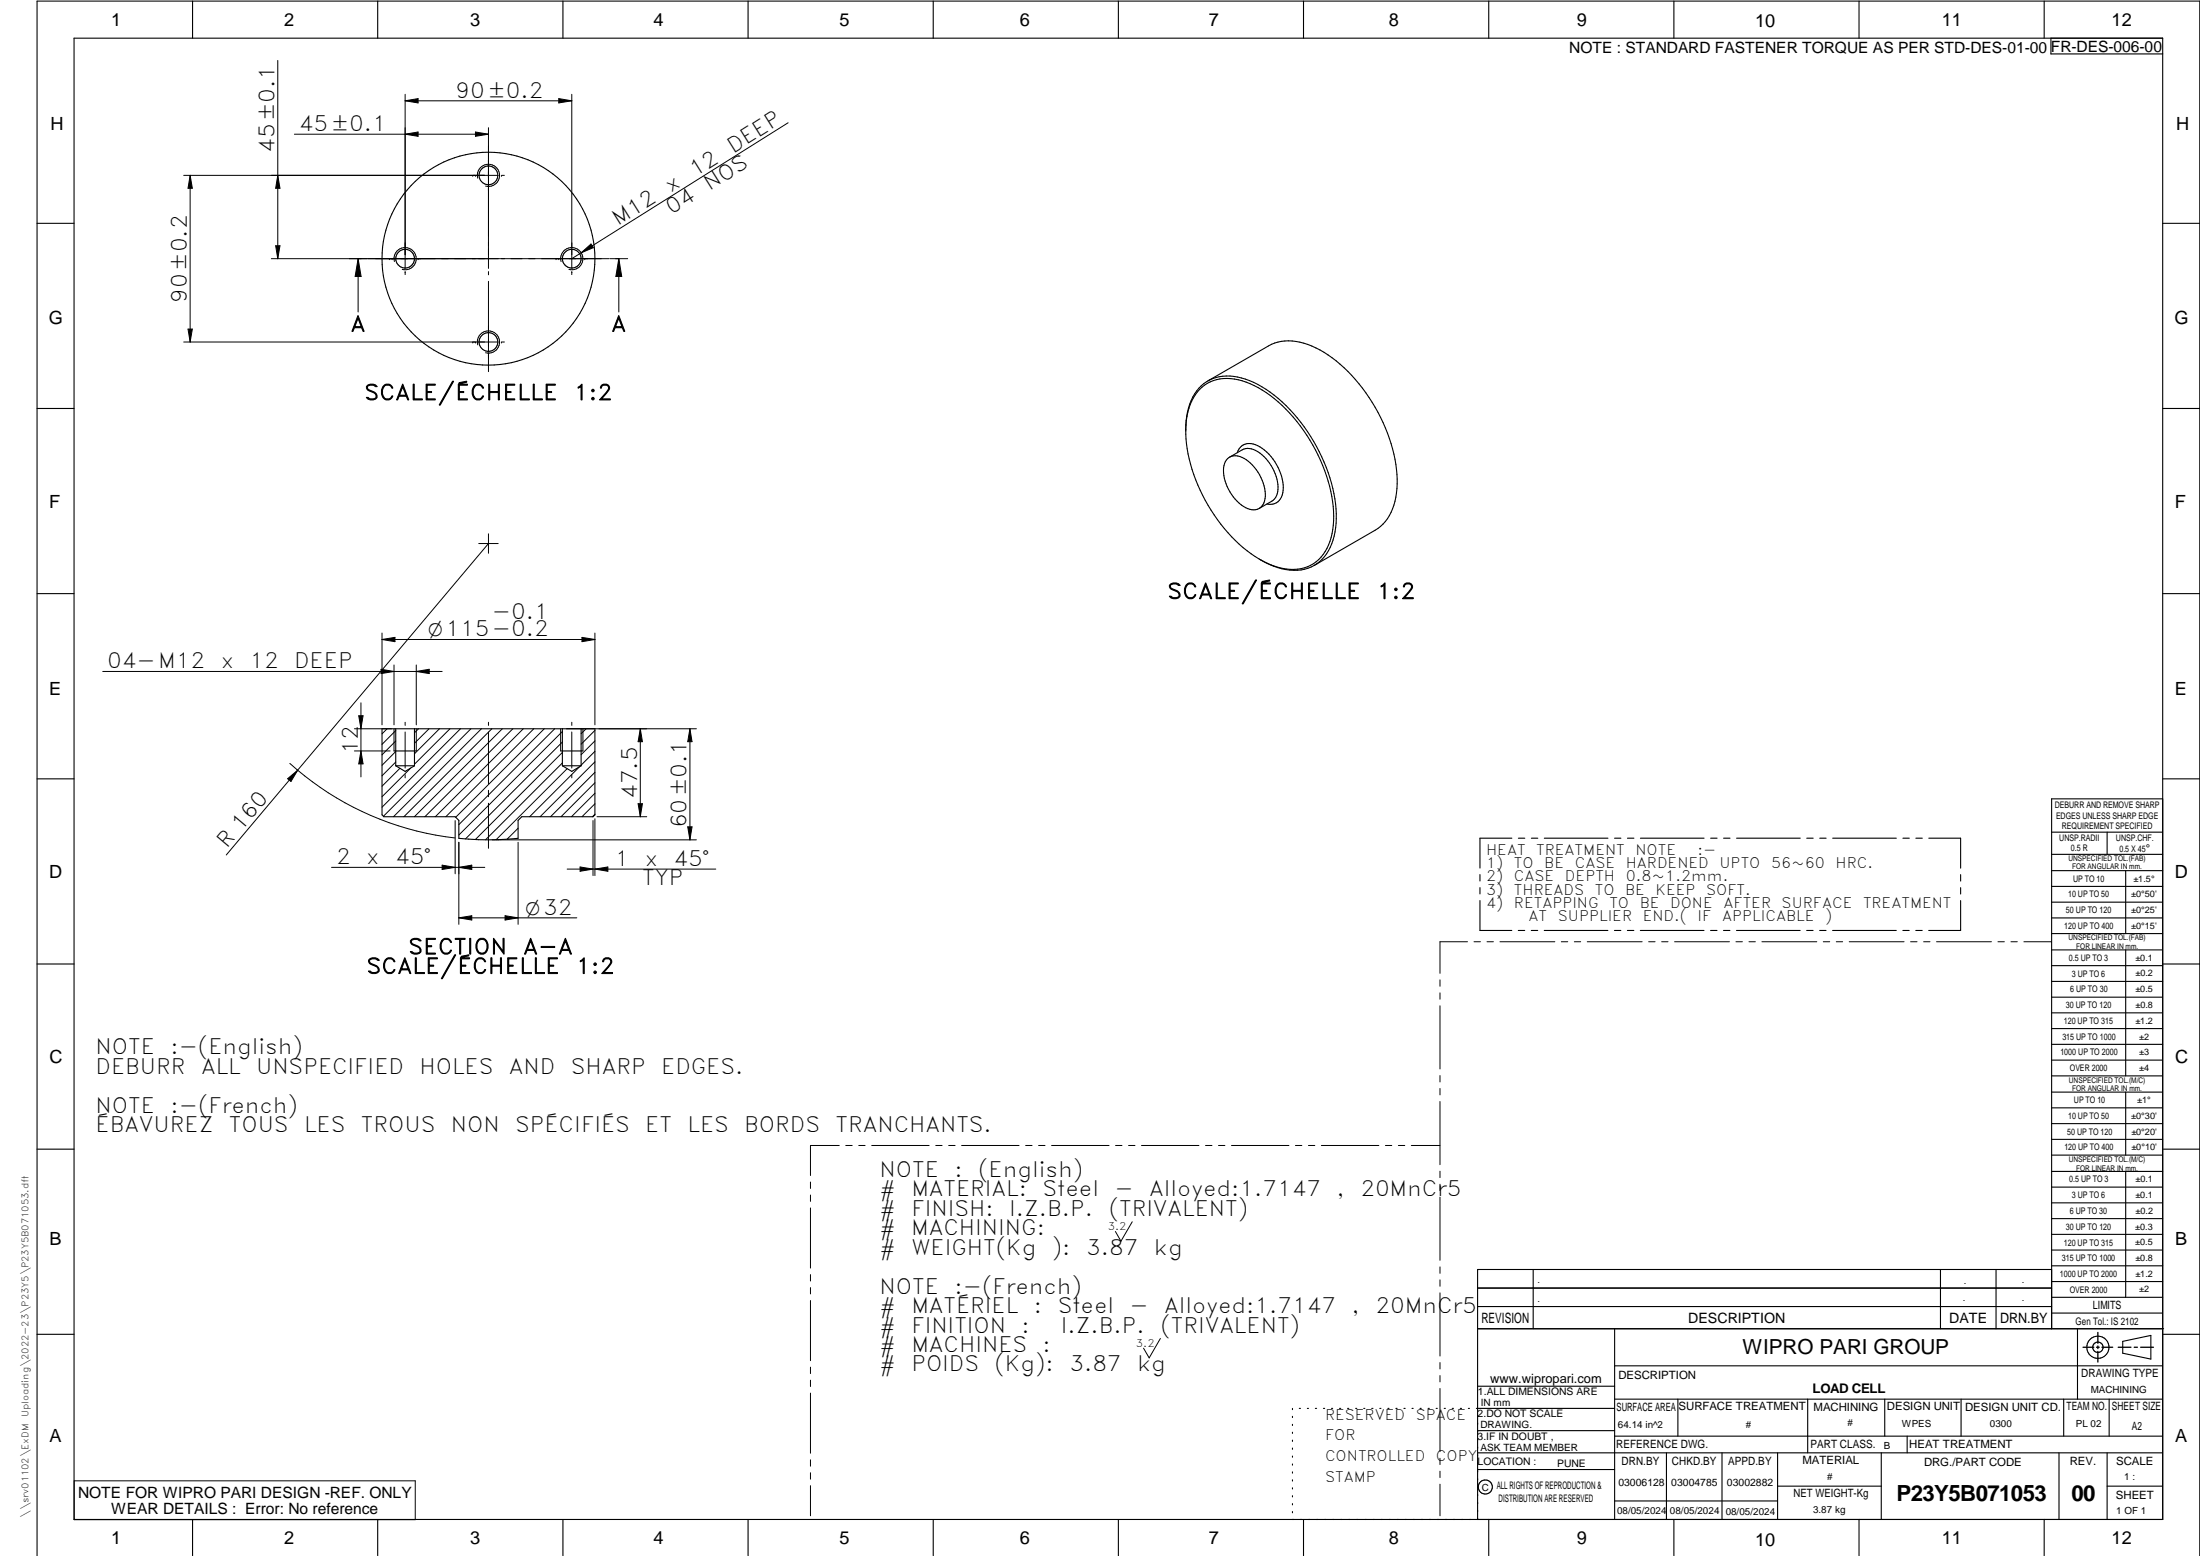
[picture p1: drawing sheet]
<svg xmlns="http://www.w3.org/2000/svg" width="594mm" height="420mm" viewBox="0 0 594 420" stroke-linecap="round" stroke-linejoin="round" font-family="sans-serif">
<g fill="none" stroke="#000" stroke-width=".3">
<path d="M20 10.3h564v400h-564zM52 .3v10M102 .3v10M152 .3v10M202 .3v10M252 .3v10M302 .3v10M352 .3v10M402 .3v10M452 .3v10M502 .3v10M552 .3v10"/>
<path d="M553.8 10.3v4.3h30.2M10 60.3h10M584 60.3h10M10 110.3h10M320.3 113.6a13 13 0 0 1 6.3-11 13.6 13.6 0 0 1 11.9 .7 41.5 41.5 0 0 1 18.4 20.1 34.2 34.2 0 0 1 3.4 21.4 12 12 0 0 1-5.4 7.9M320.3 113.6l-.1 2.4M323.9 105.2a10.9 10.9 0 0 1 11.5-2.4 33.8 33.8 0 0 1 16.6 13.4 42 42 0 0 1 8.1 24.4 14.1 14.1 0 0 1-5.4 11.6 12.7 12.7 0 0 1-12.5-.1 40.4 40.4 0 0 1-18.1-19.7 33.7 33.7 0 0 1-3.3-21.1l1-3 1-1.7zM326.2 102.9l16.4-9.5a12.9 12.9 0 0 1 11.6 0 40.1 40.1 0 0 1 18.6 19.3 36 36 0 0 1 4.1 21.5 12.5 12.5 0 0 1-5.6 9l-16.4 9.5M584 110.3h10M331.5 123.9a3.9 3.9 0 0 1 5 .2 12.3 12.3 0 0 1 5.1 10.6 3.2 3.2 0 0 1-5.2 2.4 12 12 0 0 1-5.9-11.3l.4-1.1zM332 123.4l3.5-1.9a4.8 4.8 0 0 1 5.2 1.3 11.7 11.7 0 0 1 4.2 10.5l-.4 1-.7 .7-3.8 2.3M334.1 122.2a3.6 3.6 0 0 1 5.5-1.9 13.5 13.5 0 0 1 6.8 12.7 3.4 3.4 0 0 1-4.3 3.1"/>
<path d="M340.2 151a16.2 16.2 0 0 0 13 2.4l1.7-.7M10 160.3h10M584 160.3h10M103.2 196.8h57.4v23.2l-.5 .5h-19.2l-1 1v4.9l-8 .4-8-.4v-4.9l-1-1h-19.3l-.4-.5zM106.9 196.8v10M111.9 196.8v10M151.9 196.8v10M156.9 196.8v10M10 210.3h10M106.4 202.8h6M106.9 206.8h5M111.9 206.8l-2.5 1.5-2.5-1.5"/>
<path d="M151.4 202.8h6M151.9 206.8h5M156.9 206.8l-2.5 1.5-2.5-1.5M584 215.7h-30v143.1M584 210.3h10M399.6 236.2v1.7M399.6 239.7v1.7M408.3 226.3h-8.7v8.1M410 226.3h1.7M413.5 226.3h1.8M417 226.3h17.2M436 226.3h1.7"/>
<path d="M439.5 226.3h1.7M443 226.3h17.2M461.9 226.3h1.8M465.4 226.3h1.8M468.9 226.3h17.2M487.9 226.3h1.7M491.4 226.3h1.7M494.9 226.3h17.2M513.9 226.3h1.7M517.3 226.3h1.8M520.8 226.3h8.6v8.1M529.4 236.2v1.7"/>
<path d="M529.4 239.7v1.7M554 230.7h30M554 224.7h30M554 235.1h30M554 239.4h30M569 224.7v6M574 235.1v17M399.6 243.2v8h8.6M410 251.2h1.7M413.5 251.2h1.7M417 251.2h17.2M436 251.2h1.7"/>
<path d="M439.5 251.2h1.7M442.9 251.2h17.2M461.9 251.2h1.7M465.4 251.2h1.7M468.9 251.2h17.2M487.9 251.2h1.7M491.4 251.2h1.7M494.9 251.2h17.2M513.8 251.2h1.7M517.3 251.2h1.8M529.4 243.2v8h-8.6M554 243.6h30"/>
<path d="M554 247.9h30M554 252.1h30M554 256.5h30M574 256.5v34M10 260.3h10M554 260.8h30M554 265h30M554 269.3h30M554 273.5h30M554 277.7h30M584 260.3h10M554 282h30"/>
<path d="M554 286.3h30M554 290.5h30M554 294.9h30M554 299.1h30M574 294.9v17M10 310.3h10M554 303.4h30M554 307.7h30M554 311.9h30M554 316.3h30M574 316.3v34M584 310.3h10"/>
<path d="M554 320.5h30M554 324.8h30M554 329.1h30M554 333.3h30M554 337.5h30M399 358.8h185.3M399 352.8h155M399 347.8h155M414 342.8v16M436 358.8v51.5M524 342.8v16M539 342.8v16"/>
<path d="M554 342.8h-155v67.5M554 341.8h30M554 346.1h30M554 350.3h30M554 354.6h30M561 358.8v19M10 360.3h10M399 374.3h37M436 368.8h148M436 377.8h148M453.1 377.8v10M488.1 377.8v14.5"/>
<path d="M508.9 377.8v10M529.6 377.8v10M557.3 377.8v10M569.5 377.8v10M573.2 362.2l7.6-1.6v6.4l-7.6-1.6zM584 360.3h10M349 380.3v.3M349 382.4v.4M349 384.6v.3M349 386.7v.4M349 388.9v.3M349 391v.4"/>
<path d="M349 393.2v.3M349 395.3v.3M349 397.4v.4M349 399.6v.3M350.9 380.3h.3M353 380.3h.3M355.2 380.3h.3M357.4 380.3h.3M359.6 380.3h.3M361.7 380.3h.3M363.9 380.3h.3M366.1 380.3h.3"/>
<path d="M368.3 380.3h.3M370.4 380.3h.3M372.6 380.3h.3M374.8 380.3h.3M376.9 380.3h.4M379.1 380.3h.3M381.3 380.3h.3M383.4 380.3h.4M385.6 380.3h.4M387.8 380.3h.3M390 380.3h.3M392.1 380.3h.4"/>
<path d="M394.3 380.3h.4M396.5 380.3h.3M399 396.8h37M399 392.3h185M399 386.3h37M436 387.8h148M436 380.3h-37.3M450 392.3v18M465 392.3v18M480 392.3v18M508 392.3v18M515 387.8v4.5"/>
<path d="M556 392.3v18M569 392.3v18M52 410.3v9.8M102 410.3v9.8M152 410.3v9.8M202 410.3v9.8M252 410.3v9.8M302 410.3v9.8M349 401.7v.4M349 403.9v.3M349 406v.4M349 408.2v.3"/>
<path d="M352 410.3v9.8M402 410.3v9.8M436 405.3h44M452 410.3v9.8M480 401.3h28M502 410.3v9.8M552 410.3v9.8M569 401.3h15M10 420.1v-419.8h584v419.8"/>
<circle cx="131.9" cy="47.4" r="2.52"/>
<circle cx="109.4" cy="69.9" r="2.52"/>
<circle cx="131.9" cy="69.8" r="28.7"/>
<circle cx="154.4" cy="69.9" r="2.52"/>
<circle cx="131.9" cy="92.4" r="2.52"/>
<circle cx="566.5" cy="363.8" r="1.4"/>
<circle cx="566.5" cy="363.8" r="3"/>
<circle cx="401.1" cy="401.5" r="1.91"/>
</g>
<g fill="none" stroke="#000" stroke-width=".27">
<path d="M75 16.3v53.6M79.5 36.2h52.4M109.4 36.2l3.5-.6v1.2zM109.4 27.2l3.5-.6v1.2zM109.4 25.5v47M109.4 27.2h45M128.4 35.6l3.5 .6-3.5 .6zM131.9 34.5v38M150.9 26.6l3.5 .6-3.5 .6zM154.4 25.5v47M212.8 33.1l-58.4 36.7M49.6 47.3h84.9"/>
<path d="M51.3 47.3v45.1M51.3 47.3l.6 3.5h-1.1zM75 47.3l.6 3.5h-1.2zM127.6 47.3h.1M128.4 47.3h.1M129 48.1a3 3 0 0 1 2.6-3.7 3 3 0 0 1 3.3 3.2 3 3 0 0 1-3.8 2.6M131.9 43.9h.1M131.9 50.8h.1M135.4 47.3h.1M135.5 47.3h.6M136.1 47.3h.1M73.3 69.8h91.2"/>
<path d="M74.4 66.4h1.2l-.6 3.4zM96.7 69.8l.8 4.9h-1.6zM96.7 69.8v14.4M105.1 69.8h.1M105.9 69.8h.1M106.5 70.6a3 3 0 0 1 2.6-3.7 3 3 0 0 1 3.3 3.2 3 3 0 0 1-3.8 2.6M109.4 66.4h.1M109.4 73.3h.1M109.4 73.4v.6M109.4 74.1h.1M112.9 69.8h.1M131.9 73.3v.9"/>
<path d="M131.9 76v19M150.1 69.8h.1M150.9 69.8h.1M151.5 70.6a3 3 0 0 1 2.6-3.7 3 3 0 0 1 3.3 3.2 3 3 0 0 1-3.8 2.6M154.4 66.4h.1M154.4 73.3h.1M154.4 73.4v.6M154.4 74.1h.1M156.9 68.3l2.7-2.4 .6 1zM157.9 69.8h.1M164.7 69.8h4.8M167.1 69.8l.8 4.9h-1.6z"/>
<path d="M167.1 69.8v14.4M49.6 92.4h84.9M50.8 88.9h1.1l-.6 3.5zM127.6 92.4h.1M128.4 92.4h.1M129 93.1a3 3 0 0 1 2.6-3.7 3 3 0 0 1 3.3 3.2 3 3 0 0 1-3.8 2.6M131.9 88.9h.1M131.9 95.8h.1M131.9 95.2v5.2M135.4 92.4h.1M135.5 92.4h.6M136.1 92.4h.1"/>
<path d="M129.3 146.8h5.2M131.9 144.1v5.3M131.9 146.8l-70.8 84.1M103.2 170.9v24.8M103.2 172.7h57.4M103.2 172.7l3.5-.6v1.2zM106.4 179.6v16.1M112.4 179.6v16.1M157.2 172.1l3.4 .6-3.4 .6zM160.6 170.9v24.8M27.7 181.3h91.7M95.7 196.8h10.1"/>
<path d="M96.9 193.3h1.1l-.5 3.5zM97.5 189.8v20M102.9 180.7l3.5 .6-3.5 .6zM104.5 196.8l-1.3 1.4M106.4 196.8v6M106.9 197.3l-3.7 3.7M109.4 195v.9M109.4 197.7v9.7M112.4 181.3l3.5-.6v1.2zM112.4 196.8v6M113 196.8l-1.1 1.1M115.9 196.8l-4 3.9"/>
<path d="M118.7 196.8l-6.8 6.7M121.5 196.8l-9.6 9.6M124.3 196.8l-21.1 21.2M127.2 196.8l-23.7 23.6M130 196.8l-23.8 23.7M131.9 195v.9M131.9 197.7v13.9M132.8 196.8l-23.7 23.7M135.7 196.8l-23.8 23.7M138.5 196.8l-23.8 23.7M141.3 196.8l-23.7 23.7M144.1 196.8l-23.7 23.7"/>
<path d="M147 196.8l-23.9 23.9M149.8 196.8l-25.9 25.9M151.4 196.8v6M151.9 197.5l-28 28M152.9 196.8h35.2M154.4 195v.9M154.4 197.7v9.7M157.4 196.8v6M158.3 196.8l-1.4 1.3M160.6 197.2l-3.7 3.8M172.9 196.8l.6 3.5h-1.2zM172.9 196.8v23.7"/>
<path d="M186.3 196.8l.6 3.5h-1.2zM186.3 196.8v30M77.7 210.3l2.7-2.3-1.8 3zM78.3 206.1a80.3 80.3 0 0 0 44.6 20.2M95.7 202.8h9.6M97.5 202.8l.5 3.5h-1.1zM106.9 200.1l-3.7 3.7M106.9 202.9l-3.7 3.8M106.9 205.8l-3.7 3.7M108 207.5l-4.8 4.8M109.4 209.2v.8M110.9 207.4l-7.7 7.7"/>
<path d="M131.9 213.4v1.7M131.9 216.9v12.2M151.9 200.4l-26.2 26.1M151.9 203.2l-23.5 23.5M151.9 206l-20.8 20.8M153.2 207.6l-19.2 19.1M154.4 209.2v.8M156.5 207l-13.5 13.5M160.6 205.7l-14.7 14.8M160.6 200.1l-3.7 3.7M160.6 202.9l-3.7 3.7M160.6 208.6l-11.9 11.9"/>
<path d="M160.6 211.4l-9.1 9.1M160.6 214.2l-6.3 6.3M160.6 217l-3.4 3.5M160.6 219.9l-.6 .6M172.3 217h1.2l-.6 3.5zM89.5 234.2h41.4M119.4 233.6l3.5 .6-3.5 .6zM122.9 221.6v14.3M123.9 227.4v22.2M123.9 234.2l3.5-.6v1.2zM132.9 226.8h55.2M139.9 227.4v22.2"/>
<path d="M139.9 223.6l-3 3M153.2 234.7h40.1M156.6 234.1l3.5 .6-3.5 .6zM160.1 221.6v14.8M160.6 234.7l3.5-.6v1.2zM160.6 221.1v15.3M161.2 220.5h13.4M185.7 223.3h1.2l-.6 3.5zM123.9 247.8l3.5-.5v1.1zM123.9 247.8h31.9M136.4 247.3l3.5 .5-3.5 .6zM396.3 254.3h-7.5v8.5"/>
<path d="M398 254.3h1.8M401.5 254.3h1.8M405 254.3h14.9M421.6 254.3h1.7M425.1 254.3h1.7M428.6 254.3h14.8M445.2 254.3h1.7M448.7 254.3h1.7M452.2 254.3h14.8M468.8 254.3h1.7M472.3 254.3h1.7M475.8 254.3h14.8"/>
<path d="M492.4 254.3h1.7M495.9 254.3h1.7M499.4 254.3h14.8M515.9 254.3h1.8M519.4 254.3h1.8M522.9 254.3h14.9M539.5 254.3h1.7M543 254.3h1.7M546.5 254.3h7.4M388.8 264.6v1.7M388.8 268.1v1.7M388.8 271.6v17"/>
<path d="M388.8 290.4v1.8M388.8 293.9v1.8M388.8 297.4v17.1M218.9 319.2v1.7M226.6 309.3h-7.7v8.1M228.4 309.3h1.7M231.9 309.3h1.7M235.4 309.3h15.5M252.7 309.3h1.7M256.2 309.3h1.7M259.7 309.3h15.5M277 309.3h1.7"/>
<path d="M280.5 309.3h1.7M284 309.3h15.5M301.2 309.3h1.8M304.8 309.3h1.7M308.2 309.3h15.6M325.5 309.3h1.8M329 309.3h1.8M332.5 309.3h15.6M349.8 309.3h1.8M353.3 309.3h1.7M356.8 309.3h15.5M374.1 309.3h1.7"/>
<path d="M377.6 309.3h1.7M381.1 309.3h7.7M388.8 316.3v1.7M388.8 319.8v1.7M218.9 322.7v1.7M218.9 326.2v16.2M305.7 329.9l-3 5.3-1.5-2.7M388.8 323.3v17M218.9 344.2v1.7M218.9 347.7v1.7M218.9 351.2v16.2M388.8 342.1v1.7"/>
<path d="M388.8 345.6v1.7M388.8 349.1v17.1M218.9 369.2v1.7M218.9 372.7v1.7M218.9 376.2v16.2M313.3 361.4l-3 5.3-1.5-2.7M388.8 367.9v1.8M388.8 371.4v1.7M388.8 374.9v17.1M20 399.9h92.1v10.5h-92.1zM218.9 394.2v1.7M218.9 397.7v1.7"/>
<path d="M388.8 393.8v1.7M388.8 397.3v1.7M218.9 401.2v8.1M388.8 400.8v8.5"/>
</g>
<path d="M566.5 359.8v2.9M562.5 363.8h2.9M566.1 363.8h.8M566.5 363.5v.7M566.5 364.9v2.9M567.6 363.8h2.9M572 363.8h3.4M576.3 363.8h.9M578.1 363.8h3.4" fill="none" stroke="#000" stroke-width=".36"/>
<g fill="#000">
<path d="M109.4 36.2l3.5-.6v1.2zM109.4 27.2l3.5-.6v1.2zM128.4 35.6l3.5 .6-3.5 .6zM150.9 26.6l3.5 .6-3.5 .6zM51.3 47.3l.6 3.5h-1.1zM75 47.3l.6 3.5h-1.2zM74.4 66.4h1.2l-.6 3.5zM96.7 69.8l.8 4.9h-1.6zM156.9 68.3l2.7-2.4 .6 1zM167.1 69.8l.8 4.9h-1.6zM50.8 88.9h1.1l-.6 3.5zM103.2 172.7l3.5-.6v1.2z"/>
<path d="M157.2 172.1l3.4 .6-3.4 .6zM96.9 193.3h1.1l-.5 3.5zM102.9 180.7l3.5 .6-3.5 .6zM112.4 181.3l3.5-.6v1.2zM77.7 210.3l2.7-2.3-1.8 3zM97.5 202.8l.5 3.5h-1.1zM172.9 196.8l.6 3.5h-1.2zM172.3 217h1.2l-.6 3.5zM186.3 196.8l.6 3.5h-1.2zM119.4 233.6l3.5 .6-3.5 .6zM123.9 234.2l3.5-.6v1.2zM156.6 234.1l3.5 .6-3.5 .6z"/>
<path d="M160.6 234.7l3.5-.6v1.2zM185.7 223.3h1.2l-.6 3.5zM123.9 247.8l3.5-.5v1.1zM136.4 247.3l3.5 .5-3.5 .6z"/>
</g>
<g font-size="6">
<text x="512.1" y="405.2">P23Y5B071053</text>
<text x="559.4" y="405.2">00</text>
</g>
<g font-size="5.7">
<text x="123" y="26.3">90±0.2</text>
<text x="80.7" y="35.4">45±0.1</text>
<text x="74.1" y="41.3" transform="rotate(-90 74.1 41.3)">45±0.1</text>
<text x="197.9" y="41.5" transform="rotate(-32 197.9 41.5)">DEEP</text>
<text x="187.7" y="47.9" transform="rotate(-32 187.7 47.9)">12</text>
<text x="181.1" y="52" transform="rotate(-32 181.1 52)">x</text>
<text x="191.6" y="51.7" transform="rotate(-32 191.6 51.7)">NOS</text>
<text x="181.4" y="58.1" transform="rotate(-32 181.4 58.1)">04</text>
<text x="166.9" y="61" transform="rotate(-32 166.9 61)">M12</text>
<text x="50.5" y="81.7" transform="rotate(-90 50.5 81.7)">90±0.2</text>
<text x="94.7" y="89.5">A</text>
<text x="165.1" y="89.5">A</text>
<text x="98.4" y="108">SCALE/ÉCHELLE</text>
<text x="154.9" y="108">1:2</text>
<text x="315.2" y="161.7">SCALE/ÉCHELLE</text>
<text x="371.8" y="161.7">1:2</text>
<text x="132.8" y="167.3">-0.1</text>
<text x="29" y="180.4">04-M12</text>
<text x="59.6" y="180.4">x</text>
<text x="67.4" y="180.4">12</text>
<text x="79.5" y="180.4">DEEP</text>
<text x="96.6" y="203.7" transform="rotate(-90 96.6 203.7)">12</text>
<text x="172" y="215.7" transform="rotate(-90 172 215.7)">47.5</text>
<text x="185.4" y="223.6" transform="rotate(-90 185.4 223.6)">60±0.1</text>
<text x="61.2" y="229.4" transform="rotate(-50 61.2 229.4)">R 160</text>
<text x="90.8" y="233.3">2</text>
<text x="98.9" y="233.3">x</text>
<text x="106.7" y="233.3">45°</text>
<text x="166" y="233.8">1</text>
<text x="174.1" y="233.8">x</text>
<text x="181.9" y="233.8">45°</text>
<text x="173.4" y="239.1">TYP</text>
<text x="110.3" y="257.6">SECTION</text>
<text x="141.3" y="257.6">A-A</text>
<text x="98.9" y="262.9">SCALE/ÉCHELLE</text>
<text x="155.5" y="262.9">1:2</text>
<text x="25.8" y="284.7">NOTE</text>
<text x="46" y="284.7">:-(English)</text>
<text x="25.8" y="290">DEBURR</text>
<text x="54.3" y="290">ALL</text>
<text x="69.1" y="290">UNSPECIFIED</text>
<text x="113.3" y="290">HOLES</text>
<text x="137.4" y="290">AND</text>
<text x="154.1" y="290">SHARP</text>
<text x="178.5" y="290">EDGES.</text>
<text x="25.8" y="300.5">NOTE</text>
<text x="25.8" y="305.7">ÉBAVUREZ</text>
<text x="46" y="300.5">:-(French)</text>
<text x="61.8" y="305.7">TOUS</text>
<text x="82.1" y="305.7">LES</text>
<text x="97.4" y="305.7">TROUS</text>
<text x="121.7" y="305.7">NON</text>
<text x="139.1" y="305.7">SPÉCIFIÉS</text>
<text x="174.3" y="305.7">ET</text>
<text x="185.7" y="305.7">LES</text>
<text x="201" y="305.7">BORDS</text>
<text x="225.6" y="305.7">TRANCHANTS.</text>
<text x="237.5" y="317.8">NOTE</text>
<text x="257.7" y="317.8">:</text>
<text x="264.2" y="317.8">(English)</text>
<text x="237.5" y="323.1">#</text>
<text x="246.1" y="323.1">MATERIAL:</text>
<text x="281.5" y="323.1">Steel</text>
<text x="301" y="323.1">-</text>
<text x="310.3" y="323.1">Alloyed:1.7147</text>
<text x="360.9" y="323.1">,</text>
<text x="367.3" y="323.1">20MnCr5</text>
<text x="237.5" y="328.3">#</text>
<text x="246.1" y="328.3">FINISH:</text>
<text x="272.5" y="328.3">I.Z.B.P.</text>
<text x="299.4" y="328.3">(TRIVALENT)</text>
<text x="237.5" y="333.6">#</text>
<text x="246.1" y="333.6">MACHINING:</text>
<text x="237.5" y="338.8">#</text>
<text x="246.1" y="338.8">WEIGHT(Kg</text>
<text x="284" y="338.8">):</text>
<text x="293.3" y="338.8">3.87</text>
<text x="311.6" y="338.8">kg</text>
<text x="237.5" y="349.3">NOTE</text>
<text x="257.7" y="349.3">:-(French)</text>
<text x="237.5" y="354.6">#</text>
<text x="237.5" y="359.8">#</text>
<text x="246.1" y="359.8">FINITION</text>
<text x="246.1" y="354.6">MATÉRIEL</text>
<text x="275.9" y="359.8">:</text>
<text x="279.2" y="354.6">:</text>
<text x="285.6" y="354.6">Steel</text>
<text x="286.5" y="359.8">I.Z.B.P.</text>
<text x="305" y="354.6">-</text>
<text x="313.4" y="359.8">(TRIVALENT)</text>
<text x="314.4" y="354.6">Alloyed:1.7147</text>
<text x="365" y="354.6">,</text>
<text x="371.4" y="354.6">20MnCr5</text>
<text x="237.5" y="365.1">#</text>
<text x="246.1" y="365.1">MACHINES</text>
<text x="281.6" y="365.1">:</text>
<text x="237.5" y="370.3">#</text>
<text x="246.1" y="370.3">POIDS</text>
<text x="268.6" y="370.3">(Kg):</text>
<text x="288.8" y="370.3">3.87</text>
<text x="307.1" y="370.3">kg</text>
</g>
<text font-size="5.6" x="470.5" y="365.5">WIPRO PARI GROUP</text>
<g font-size="5.4">
<text x="115.6" y="171.8">O115-0.2</text>
<text x="141.9" y="247">O32</text>
</g>
<g font-size="4.9">
<text x="30" y="7">1</text>
<text x="76.7" y="7">2</text>
<text x="127" y="7">3</text>
<text x="176.5" y="7">4</text>
<text x="226.7" y="7">5</text>
<text x="275.4" y="7">6</text>
<text x="326.4" y="7">7</text>
<text x="375" y="7">8</text>
<text x="425.8" y="7">9</text>
<text x="473.9" y="7.4">10</text>
<text x="524.3" y="7">11</text>
<text x="570.2" y="7">12</text>
<text x="13.6" y="35.2">H</text>
<text x="587.6" y="35.2">H</text>
<text x="13.2" y="87.5">G</text>
<text x="587.2" y="87.5">G</text>
<text x="13.3" y="137.1">F</text>
<text x="587.3" y="137.1">F</text>
<text x="13.3" y="187.6">E</text>
<text x="587.3" y="187.6">E</text>
<text x="13.3" y="237">D</text>
<text x="587.3" y="237">D</text>
<text x="13.4" y="287.1">C</text>
<text x="587.4" y="287.1">C</text>
<text x="13.4" y="336.3">B</text>
<text x="587.4" y="336.3">B</text>
<text x="13.4" y="389.3">A</text>
<text x="587.4" y="389.3">A</text>
<text x="30" y="417">1</text>
<text x="76.7" y="417">2</text>
<text x="127" y="417">3</text>
<text x="176.5" y="417">4</text>
<text x="226.7" y="417">5</text>
<text x="275.4" y="417">6</text>
<text x="326.4" y="417">7</text>
<text x="375" y="417">8</text>
<text x="425.8" y="417">9</text>
<text x="473.9" y="417.4">10</text>
<text x="524.3" y="417">11</text>
<text x="570.2" y="417">12</text>
</g>
<g font-size="4.2">
<text x="423.7" y="14.3">NOTE : STANDARD FASTENER TORQUE AS PER STD-DES-01-00</text>
<text x="553.8" y="14">FR-DES-006-00</text>
<text x="21.1" y="404.4">NOTE FOR WIPRO PARI DESIGN -REF. ONLY</text>
<text x="30.1" y="408.9">WEAR DETAILS : Error: No reference</text>
</g>
<g font-size="3.9">
<text x="401.3" y="230.8">HEAT</text>
<text x="414.8" y="230.8">TREATMENT</text>
<text x="441.6" y="230.8">NOTE</text>
<text x="458.3" y="230.8">:-</text>
<text x="401.3" y="234.4">1)</text>
<text x="401.3" y="238">2)</text>
<text x="408.8" y="234.4">TO</text>
<text x="408.8" y="238">CASE</text>
<text x="417" y="234.4">BE</text>
<text x="422.6" y="238">DEPTH</text>
<text x="425.2" y="234.4">CASE</text>
<text x="439" y="238">0.8~1.2mm.</text>
<text x="439" y="234.4">HARDENED</text>
<text x="464.3" y="234.4">UPTO</text>
<text x="478.3" y="234.4">56~60</text>
<text x="495.7" y="234.4">HRC.</text>
<text x="401.3" y="241.6">3)</text>
<text x="401.3" y="245.2">4)</text>
<text x="408.8" y="241.6">THREADS</text>
<text x="408.8" y="245.2">RETAPPING</text>
<text x="430.6" y="241.6">TO</text>
<text x="434.6" y="245.2">TO</text>
<text x="438.9" y="241.6">BE</text>
<text x="442.8" y="245.2">BE</text>
<text x="447.1" y="241.6">KEEP</text>
<text x="451" y="245.2">DONE</text>
<text x="460.7" y="241.6">SOFT.</text>
<text x="465.4" y="245.2">AFTER</text>
<text x="481.1" y="245.2">SURFACE</text>
<text x="503.1" y="245.2">TREATMENT</text>
<text x="412.8" y="248.8">AT</text>
<text x="420.7" y="248.8">SUPPLIER</text>
<text x="443.6" y="248.8">END.(</text>
<text x="458.4" y="248.8">IF</text>
<text x="465" y="248.8">APPLICABLE</text>
<text x="492.8" y="248.8">)</text>
<text x="357.8" y="383.4">RESERVED</text>
<text x="382.3" y="383.4">SPACE</text>
<text x="357.8" y="388.9">FOR</text>
<text x="357.8" y="394.5">CONTROLLED</text>
<text x="387.8" y="394.5">COPY</text>
<text x="357.8" y="400.1">STAMP</text>
</g>
<g font-size="3.8">
<text x="400.1" y="357.1">REVISION</text>
<text x="455.9" y="357.1">DESCRIPTION</text>
<text x="526.4" y="357.1">DATE</text>
<text x="540.1" y="357.1">DRN.BY</text>
</g>
<text font-size="3.6" x="489.5" y="376.2">LOAD CELL</text>
<text font-size="3.5" x="402.4" y="373.3">www.wipropari.com</text>
<g font-size="3.1">
<text x="565.2" y="353.5">LIMITS</text>
<text x="562" y="371.7">DRAWING TYPE</text>
<text x="437" y="372.3">DESCRIPTION</text>
<text x="436.5" y="380.9">SURFACE AREA</text>
<text x="453.3" y="380.9">SURFACE TREATMENT</text>
<text x="489.7" y="380.9">MACHINING</text>
<text x="509.5" y="380.9">DESIGN UNIT</text>
<text x="530.6" y="380.9">DESIGN UNIT CD.</text>
<text x="558" y="380.7">TEAM NO.</text>
<text x="570.3" y="380.7">SHEET SIZE</text>
<text x="575.6" y="386.1">A2</text>
<text x="436.4" y="391.1">REFERENCE DWG.</text>
<text x="437.9" y="395.5">DRN.BY</text>
<text x="451.5" y="395.5">CHKD.BY</text>
<text x="466.6" y="395.5">APPD.BY</text>
<text x="486.7" y="395.4">MATERIAL</text>
<text x="488.9" y="391">PART CLASS.</text>
<text x="515.6" y="391">HEAT TREATMENT</text>
<text x="519.6" y="395.9">DRG./PART CODE</text>
<text x="558.9" y="395.6">REV.</text>
<text x="571.4" y="395.6">SCALE</text>
<text x="484.3" y="404.3">NET WEIGHT-Kg</text>
<text x="571.4" y="404.7">SHEET</text>
</g>
<text font-size="3" x="579.5" y="230.1">°</text>
<g font-size="2.8">
<text x="299.1" y="332.1">3.2</text>
<text x="560.5" y="357.7">Gen Tol.: IS 2102</text>
<text x="306.7" y="363.6">3.2</text>
<text x="399.1" y="376.7">1.ALL DIMENSIONS ARE</text>
<text x="399" y="382.7">2.DO NOT SCALE</text>
<text x="399" y="388.7">3.IF IN DOUBT ,</text>
<text x="399" y="395.5">LOCATION :</text>
<text x="420.5" y="396">PUNE</text>
<text x="437" y="401.3">03006128</text>
<text x="451.3" y="401.2">03004785</text>
<text x="466.3" y="401.3">03002882</text>
<text x="404.2" y="402">ALL RIGHTS OF REPRODUCTION &amp;</text>
<text x="404.7" y="405.4">DISTRIBUTION ARE RESERVED</text>
</g>
<g font-size="2.7">
<text x="564.6" y="376.2">MACHINING</text>
<text x="399.9" y="379.7">IN mm</text>
<text x="399.8" y="385.7">DRAWING.</text>
<text x="436.9" y="385.5">64.14 in^2</text>
<text x="471.4" y="385.6">#</text>
<text x="498.9" y="385.1">#</text>
<text x="513.6" y="385.3">WPES</text>
<text x="537.3" y="385.2">0300</text>
<text x="560.5" y="385.3">PL 02</text>
<text x="399.8" y="391.8">ASK TEAM MEMBER</text>
<text x="508.7" y="391.2">B</text>
<text x="493.4" y="399.6">#</text>
<text x="573.6" y="399.8">1 :</text>
<text x="400.1" y="402.5">C</text>
<text x="436.7" y="408.7">08/05/2024</text>
<text x="450.9" y="408.8">08/05/2024</text>
<text x="466" y="409">08/05/2024</text>
<text x="489.6" y="408.5">3.87 kg</text>
<text x="571.5" y="408.7">1 OF 1</text>
</g>
<g font-size="2.5">
<text x="559.2" y="229.9">0.5 R</text>
<text x="572.3" y="230.1">0.5 X 45</text>
<text x="559.4" y="323.5">3 UP TO 6</text>
<text x="558.9" y="327.8">6 UP TO 30</text>
<text x="557.8" y="332">30 UP TO 120</text>
<text x="415.2" y="346.4">.</text>
<text x="530.3" y="346.6">.</text>
<text x="545.9" y="346.4">.</text>
<text x="415.2" y="351.5">.</text>
<text x="530.1" y="351.3">.</text>
<text x="545.9" y="351.4">.</text>
</g>
<g font-size="2.4">
<text x="554.9" y="218.3">DEBURR AND REMOVE SHARP</text>
<text x="555.2" y="221.1">EDGES UNLESS SHARP EDGE</text>
<text x="556.1" y="227.2">UNSP.RADII</text>
<text x="556.8" y="223.8">REQUIREMENT SPECIFIED</text>
<text x="571.4" y="227">UNSP.CHF.</text>
<text x="559.8" y="238">UP TO 10</text>
<text x="576.1" y="238.1">±1.5°</text>
<text x="558.5" y="242.3">10 UP TO 50</text>
<text x="575.5" y="242.3">±0°50'</text>
<text x="557.4" y="250.8">120 UP TO 400</text>
<text x="557.9" y="246.5">50 UP TO 120</text>
<text x="575.5" y="250.8">±0°15'</text>
<text x="575.5" y="246.6">±0°25'</text>
<text x="558.7" y="259.4">0.5 UP TO 3</text>
<text x="559.5" y="263.7">3 UP TO 6</text>
<text x="576.6" y="259.4">±0.1</text>
<text x="576.6" y="263.7">±0.2</text>
<text x="559" y="268">6 UP TO 30</text>
<text x="576.6" y="268">±0.5</text>
<text x="557.9" y="272.2">30 UP TO 120</text>
<text x="576.6" y="272.2">±0.8</text>
<text x="556.9" y="280.7">315 UP TO 1000</text>
<text x="557.3" y="276.5">120 UP TO 315</text>
<text x="576.6" y="276.5">±1.2</text>
<text x="577.7" y="280.7">±2</text>
<text x="556.4" y="284.9">1000 UP TO 2000</text>
<text x="577.6" y="285">±3</text>
<text x="558.9" y="289.2">OVER 2000</text>
<text x="577.7" y="289.3">±4</text>
<text x="560" y="297.9">UP TO 10</text>
<text x="577.1" y="297.9">±1°</text>
<text x="558.5" y="302.1">10 UP TO 50</text>
<text x="575.5" y="302.2">±0°30'</text>
<text x="557.5" y="310.6">120 UP TO 400</text>
<text x="558.2" y="306.4">50 UP TO 120</text>
<text x="575.5" y="310.6">±0°10'</text>
<text x="575.5" y="306.4">±0°20'</text>
<text x="558.8" y="319.2">0.5 UP TO 3</text>
<text x="576.6" y="323.5">±0.1</text>
<text x="576.6" y="319.3">±0.1</text>
<text x="576.7" y="327.8">±0.2</text>
<text x="576.6" y="332">±0.3</text>
<text x="556.8" y="340.6">315 UP TO 1000</text>
<text x="557.3" y="336.3">120 UP TO 315</text>
<text x="576.6" y="336.3">±0.5</text>
<text x="576.6" y="340.6">±0.8</text>
<text x="556.2" y="344.8">1000 UP TO 2000</text>
<text x="576.6" y="344.8">±1.2</text>
<text x="558.9" y="349">OVER 2000</text>
<text x="577.7" y="349">±2</text>
<text x="7.7" y="382.7" transform="rotate(-90 7.7 382.7)">Uploading\2022-23\P23Y5\P23Y5B071053.dft</text>
<text x="7.7" y="409.9" transform="rotate(-90 7.7 409.9)">\\srv01102\ExDM</text>
</g>
<g font-size="2.1">
<text x="558.6" y="232.4">UNSPECIFIED TOL.(FAB)</text>
<text x="559.5" y="234.8">FOR ANGULAR IN mm.</text>
<text x="558.6" y="254">UNSPECIFIED TOL.(FAB)</text>
<text x="560.7" y="256.3">FOR LINEAR IN mm.</text>
<text x="558.7" y="292.4">UNSPECIFIED TOL.(M/C)</text>
<text x="559.6" y="294.7">FOR ANGULAR IN mm.</text>
<text x="558.7" y="313.8">UNSPECIFIED TOL.(M/C)</text>
<text x="560.6" y="316.2">FOR LINEAR IN mm.</text>
</g>
</svg>
